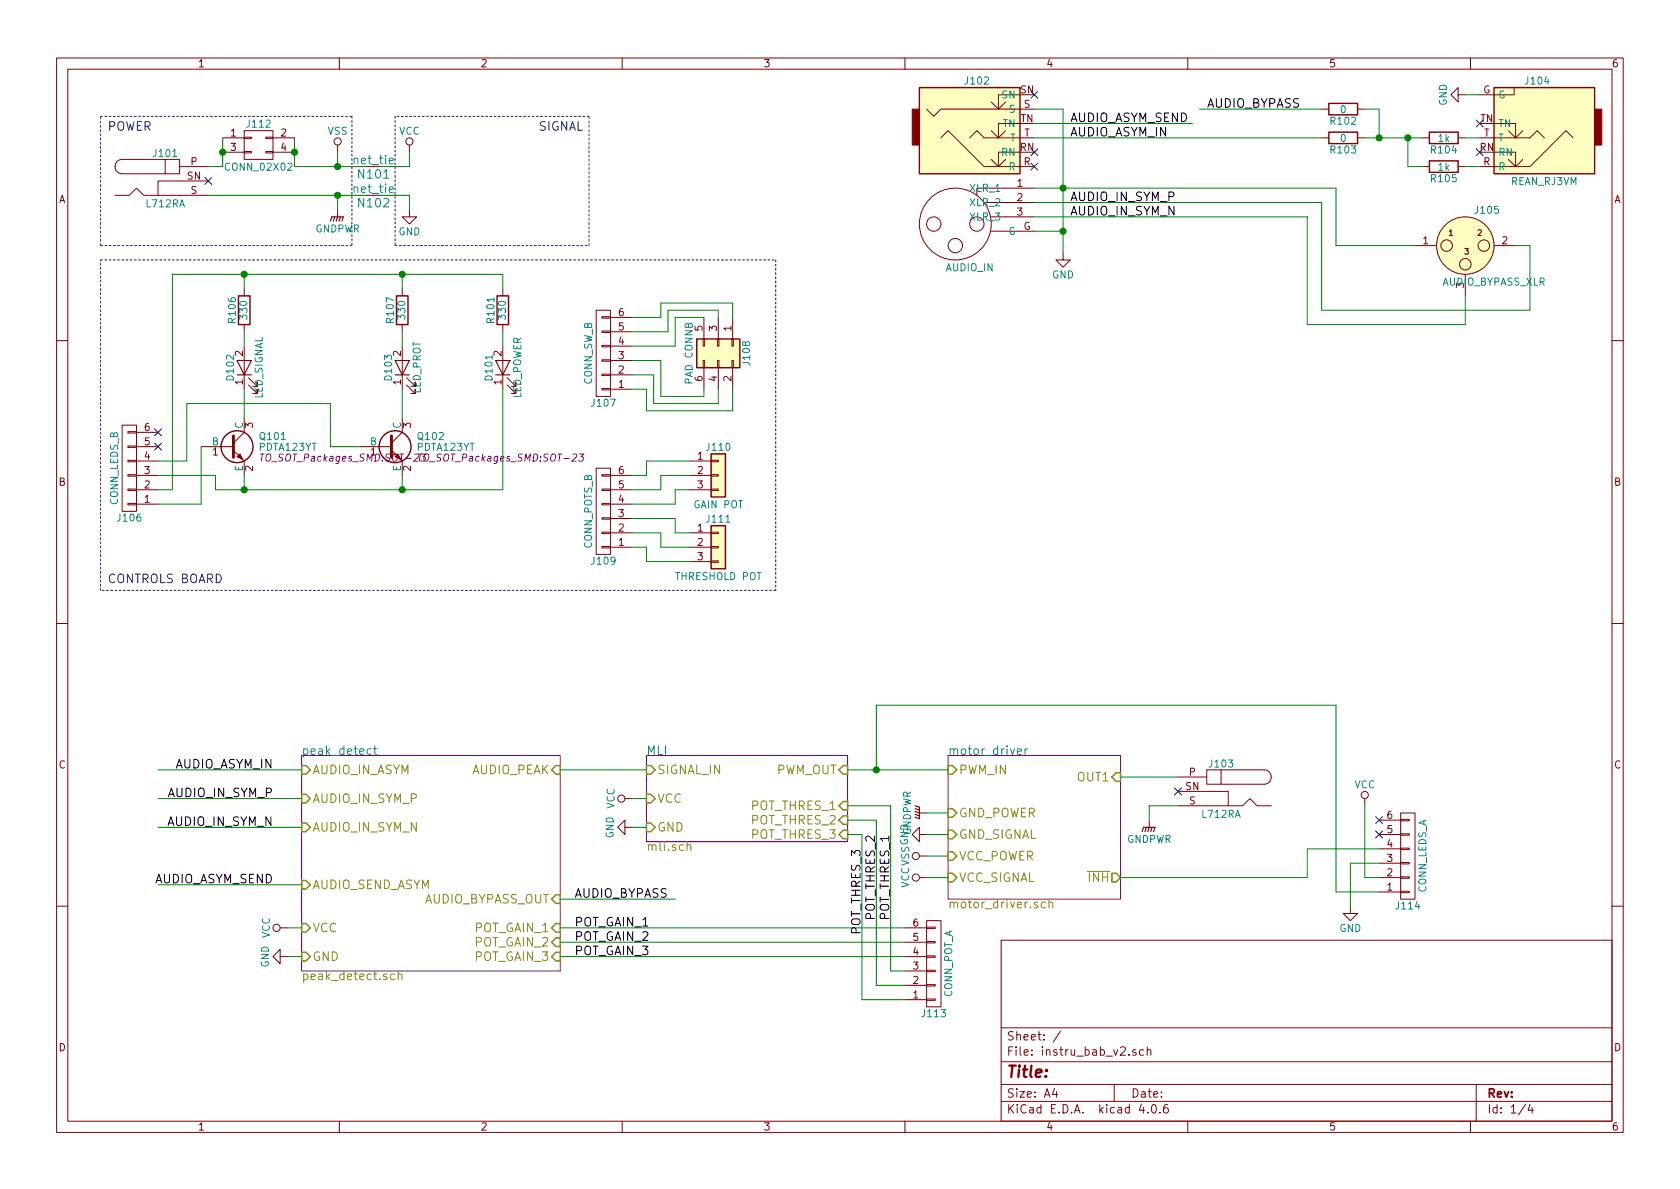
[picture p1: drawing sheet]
<svg xmlns="http://www.w3.org/2000/svg" width="297mm" height="210mm" viewBox="0 0 297 210" stroke-linecap="round" stroke-linejoin="round" font-family="sans-serif">
<g fill="none" stroke="#840000" stroke-width=".18">
<path d="M10 10.3h277v189.9h-277zM12 12.2h273v186.1h-273zM60 10.3v1.9M110 10.3v1.9M160 10.3v1.9M163.8 19.3l1.3 1.3 1.3-1.3h16.5M175.3 18l1.2 1.3 1.3-1.3M180.3 16.8h-3.8v2.5M210 10.3v1.9M233.7 19.3h1.2M240 19.3h1.3M257.8 16.8v-1.3l-1.3 1.3 1.3 1.2v-1.2h1.3"/>
<path d="M260 10.3v1.9M267.7 15.5v1.3h-6.1M20.3 34.5h2.6l1.2-1.2 1.3 1.2h11.4M29.2 28.2h2.5v2.5h-2.5zM29.2 28.2h-7.6a1.27 1.27 0 0 0-1.3 1.3 1.27 1.27 0 0 0 1.3 1.2h7.6M31.7 29.5h5.1M36.8 32h-8.9v2.5M39.4 24.4h3.8M39.4 26.9h3.8M43.2 26.8h1.2v.2h-1.2zM43.2 24.3h1.2v.2h-1.2zM43.2 23.1h5.1v5.1h-5.1z"/>
<path d="M47 26.8h1.3v.2h-1.3zM47 24.3h1.3v.2h-1.3zM48.3 24.4h3.8M48.3 26.9h3.8M59.7 25.6v1.3M59.7 37.1v1.2M72.4 37.1v1.2h1.3l-1.3 1.3-1.3-1.3h1.3M72.4 25.6v1.3M166.4 24.4l1.2-1.3 6.4 6.4h8.9M171.4 24.4l1.3-1.3 1.3 1.3h8.9M174 35.8h8.9M175.3 28.2l1.2 1.3 1.3-1.3"/>
<path d="M175.3 23.1l1.2 1.3 1.3-1.3M175.3 38.3h7.6M180.3 26.9h-3.8v2.6M180.3 21.8h-3.8v2.6M182.9 33.3h-10.2v1.2M233.7 24.4h1.2M240 24.4h1.3M251.5 24.4h1.2M251.5 29.5h1.2M257.8 24.4h1.3M257.8 29.5h1.3M261.6 24.4h8.9l1.3-1.3 1.2 1.3"/>
<path d="M264.2 26.9h3.8v2.6M264.2 21.8h3.8v2.6M266.7 28.2l1.3 1.3 1.2-1.3M266.7 23.1l1.3 1.3 1.2-1.3M278.1 24.4l-1.2-1.3-6.4 6.4h-8.9M43.2 51v1.3M43.2 57.4v1.3M71.1 51v1.3M71.1 57.4v1.3M88.9 51v1.3M88.9 57.4v1.3M105.4 54.9h2.5v15.2h-2.5z"/>
<path d="M106.4 56h1.5v.3h-1.5zM106.4 58.5h1.5v.3h-1.5zM107.9 58.7h3.9M107.9 56.1h3.9M124.3 59.9h.3v1.3h-.3zM124.5 56.1v3.8M126.9 59.9h.2v1.3h-.2zM127 56.1v3.8M129.4 59.9h.3v1.3h-.3zM129.5 56.1v3.8M175.3 40.9h7.6M188 44.7v1.3h1.2l-1.2 1.2-1.3-1.2h1.3"/>
<path d="M250.2 43.4h3.8M259.1 48.5v3.8M264.2 43.4h3.8M10 60.2h2M21.6 75.2h2.5v15.2h-2.5zM22.6 76.3h1.5v.3h-1.5zM22.6 78.9h1.5v.2h-1.5zM24.1 79h3.8M24.1 76.4h3.8M35.6 79h5.7M41.3 79.6l1.9 1.9v2.6M43.2 61.2v7.6"/>
<path d="M43.2 73.9v2.5l-1.9 2M43.9 68.1l1.6 1.5v-.8v.8h-.8M43.9 66.8l1.6 1.5v-.7v.7h-.8M63.5 79h5.7M69.2 79.6l1.9 1.9v2.6M71.1 61.2v7.6M71.1 73.9v2.5l-1.9 2M71.9 68.1l1.5 1.5v-.8v.8h-.8M71.9 66.8l1.5 1.5v-.7v.7h-.8M88.9 61.2v7.6M89.7 68.1l1.5 1.5v-.8v.8h-.8M89.7 66.8l1.5 1.5v-.7v.7h-.8"/>
<path d="M106.4 61.1h1.5v.2h-1.5zM106.4 63.6h1.5v.3h-1.5zM106.4 66.2h1.5v.2h-1.5zM106.4 68.7h1.5v.3h-1.5zM107.9 68.8h3.9M107.9 66.3h3.9M107.9 63.7h3.9M107.9 61.2h3.9M124.3 63.7h.3v1.3h-.3zM124.5 65v3.8M126.9 63.7h.2v1.3h-.2zM127 65v3.8"/>
<path d="M129.4 63.7h.3v1.3h-.3zM129.5 65v3.8M285 60.2h2M22.6 81.4h1.5v.3h-1.5zM22.6 83.9h1.5v.3h-1.5zM22.6 86.5h1.5v.2h-1.5zM22.6 89h1.5v.3h-1.5zM24.1 81.5h3.8M24.1 84.1h3.8M24.1 86.6h3.8M24.1 89.1h3.8M105.4 82.8h2.5v15.2h-2.5z"/>
<path d="M106.4 83.9h1.5v.3h-1.5zM106.4 86.5h1.5v.2h-1.5zM106.4 89h1.5v.3h-1.5zM106.4 91.6h1.5v.2h-1.5zM106.4 94.1h1.5v.3h-1.5zM106.4 96.6h1.5v.3h-1.5zM107.9 84.1h3.9M107.9 86.6h3.9M107.9 94.2h3.9M107.9 96.8h3.9M107.9 91.7h3.9M107.9 89.1h3.9"/>
<path d="M121.9 81.5h3.8M121.9 84.1h3.8M121.9 86.6h3.8M121.9 94.2h3.8M121.9 96.8h3.8M121.9 99.3h3.8M125.7 86.5h1.3v.2h-1.3zM125.7 83.9h1.3v.3h-1.3zM125.7 81.4h1.3v.3h-1.3zM125.7 99.2h1.3v.2h-1.3zM125.7 96.6h1.3v.3h-1.3zM125.7 94.1h1.3v.3h-1.3z"/>
<path d="M10 110.3h2M285 110.3h2M208.3 139.9h8.9v2.6M208.3 137.4h5.1M213.4 136.1h2.5v2.6h-2.5zM215.9 136.1h7.6a1.27 1.27 0 0 1 1.3 1.3 1.27 1.27 0 0 1-1.3 1.3h-7.6M110.5 146.3v-1.3l-1.3 1.3 1.3 1.3v-1.3h1.3M110.5 141.2h1.3M162.6 147.6v-1.3l-1.3 1.3 1.3 1.2v-1.2h1.2M162.6 143.8h1.2M162.6 155.2h1.2M162.6 151.4h1.2"/>
<path d="M203.2 145v1.3M208.3 142.5h11.4l1.3-1.3 1.2 1.3h2.6M241.3 141.2v1.3M243.8 155.2h3.8M243.8 157.7h3.8M243.8 152.6h3.8M243.8 150.1h3.8M243.8 147.6h3.8M243.8 145h3.8M247.6 144.9h1.6v.3h-1.6zM247.6 147.4h1.6v.3h-1.6zM247.6 150h1.6v.2h-1.6z"/>
<path d="M247.6 152.5h1.6v.3h-1.6zM247.6 155.1h1.6v.2h-1.6zM247.6 157.6h1.6v.3h-1.6zM247.6 143.8h2.6v15.2h-2.6zM10 160.2h2M49.5 169.2v-1.3l-1.2 1.3 1.2 1.2v-1.2h1.3M49.5 164.1h1.3M160 164.1h3.8M160 176.8h3.8M160 174.2h3.8M160 171.7h3.8M160 169.2h3.8"/>
<path d="M160 166.6h3.8M163.8 164h1.6v.2h-1.6zM163.8 166.5h1.6v.2h-1.6zM163.8 169h1.6v.3h-1.6zM163.8 171.6h1.6v.2h-1.6zM163.8 174.1h1.6v.3h-1.6zM163.8 176.7h1.6v.2h-1.6zM163.8 162.8h2.6v15.2h-2.6zM177 166.3h108v32h-108zM238.8 160.3v1.2h1.2l-1.2 1.3-1.3-1.3h1.3M285 160.2h2M60 198.3v1.9"/>
<path d="M110 198.3v1.9M160 198.3v1.9M177 194.8h108M177 191.8h108M177 187.8h108M177 181.8h108M186.4 192.5l-.3 1h.9M186.8 193v1M187.5 182.3l-1.3 2M197 191.8v3M200.8 185.7a.37 .37 0 0 0-.5 .1v.2l.5 .2 .1 .1-.2 .3-.4-.1M201.8 195.2l-.4 1.1h1"/>
<path d="M202.2 185.7l-.4-.1-.3 .3v.6l.3 .1 .4-.1M202.8 185.7l.2-.1 .4 .1 .1 .9M202.8 185.1v1.5M202.9 196.7v.1M203.8 195.4l.1-.1a.81 .81 0 0 1 .6 .6 .81 .81 0 0 1-.3 .8l-.1 .1a.8 .8 0 0 1-.6-.6 .8 .8 0 0 1 .3-.8zM205.1 196.7v.1M206.4 195.3a.59 .59 0 0 0-.7 .7l.1 .7 .2 .1 .5-.1 .1-.5-.2-.2-.4-.1-.3 .3M210 198.3v1.9M260 198.3v1.9M261 191.8v6.5M269.7 195.2l-1.2 2M270.5 195.2l-.3 1.1h.9"/>
<path d="M270.9 195.8v1"/>
<circle cx="59.7" cy="25" r=".63"/>
<circle cx="72.4" cy="25" r=".63"/>
<circle cx="165.1" cy="39.6" r="1.27"/>
<circle cx="168.9" cy="39.6" r="6.3"/>
<circle cx="172.7" cy="39.6" r="1.27"/>
<circle cx="168.9" cy="43.4" r="1.27"/>
<circle cx="255.8" cy="43.4" r="1.02"/>
<circle cx="259.1" cy="43.4" r="5.1"/>
<circle cx="259.1" cy="46.7" r="1.02"/>
<circle cx="262.4" cy="43.4" r="1.02"/>
<circle cx="109.9" cy="141.2" r=".63"/>
<circle cx="161.9" cy="155.2" r=".63"/>
<circle cx="161.9" cy="151.4" r=".63"/>
<circle cx="241.3" cy="140.6" r=".63"/>
<circle cx="48.9" cy="164.1" r=".63"/>
</g>
<g fill="#ffffc2" stroke="#ffffc2" stroke-width=".18">
<path d="M162.6 15.5h17.7v15.2h-17.7z"/>
<path d="M123.2 59.9h7.6v5.1h-7.6z"/>
<path d="M125.7 80.3h2.6v7.6h-2.6z"/>
<path d="M125.7 93h2.6v7.6h-2.6z"/>
<path d="M264.2 15.5h17.7v15.2h-17.7z"/>
<circle cx="259.1" cy="43.4" r="5.1"/>
</g>
<g fill="none" stroke="#840000" stroke-width=".25">
<path d="M162.6 15.5h17.7v15.2h-17.7zM234.9 18.3h5.1v2h-5.1zM264.2 15.5h17.7v15.2h-17.7zM234.9 23.4h5.1v2h-5.1zM252.7 23.4h5.1v2h-5.1zM252.7 28.4h5.1v2.1h-5.1zM42.2 52.3h2v5.1h-2zM70.1 52.3h2v5.1h-2zM87.9 52.3h2v5.1h-2zM123.2 59.9h7.6v5.1h-7.6zM125.7 80.3h2.6v7.6h-2.6zM125.7 93h2.6v7.6h-2.6z"/>
<circle cx="41.9" cy="79" r="2.82"/>
<circle cx="69.8" cy="79" r="2.82"/>
</g>
<g fill="#840000" stroke="#840000" stroke-width=".18">
<path d="M161.3 19.3h1.3v6.3h-1.3z"/>
<path d="M281.9 19.3h1.3v6.3h-1.3z"/>
<path d="M42.4 80.3l.5 1-1-.5z"/>
</g>
<path d="M46.4 80.3l-.2 1.3M102.5 80.3h.8l-.6 .5 .4 .1v.4l-.3 .3-.5-.2M53.3 133.6h45.8v38.1h-45.8zM114.3 133.6h35.6v15.2h-35.6zM167.6 133.6h30.5v25.4h-30.5z" fill="none" stroke="#840084" stroke-width=".18"/>
<path d="M65.6 132.5a.48 .48 0 0 0-.6 .1v.7a.48 .48 0 0 0 .6 0M66.1 132.4h.5M66.3 131.9v1.3l.3 .2M179.9 132.9l.7-.1-.1-.3-.4-.1-.2 .2 .1 .7h.5M181.3 132.4v1M181.7 132.4l-.3 .1-.1 .2" fill="none" stroke="#008484" stroke-width=".18"/>
<path d="M121.5 149.5l.1-.1a.36 .36 0 0 1 .5 .2v.8M184.8 159.6a.48 .48 0 0 0-.6 .1v.7a.48 .48 0 0 0 .6 .1M185.5 159.7v-.1a.36 .36 0 0 1 .6 .2v.7M185.5 159v1.5M192.3 154.1h3.9M69.8 172.3a.48 .48 0 0 0-.7 .1v.7a.48 .48 0 0 0 .7 .1M70.4 172.4l.1-.1a.36 .36 0 0 1 .6 .2v.7M70.4 171.7v1.5" fill="none" stroke="#848400" stroke-width=".18"/>
<g fill="none" stroke="#848400" stroke-width=".25">
<path d="M53.3 135.4h.8l.8 .7-.8 .8h-.8zM97.5 136.1l.8-.7h.8v1.5h-.8zM114.3 135.4h.8l.7 .7-.7 .8h-.8zM148.3 136.1l.8-.7h.8v1.5h-.8zM167.6 135.4h.8l.8 .7-.8 .8h-.8zM197.4 136.6h.7v1.6h-.7l-.8-.8zM53.3 140.5h.8l.8 .7-.8 .8h-.8zM53.3 145.5h.8l.8 .8-.8 .8h-.8zM53.3 155.7h.8l.8 .8-.8 .7h-.8zM97.5 159l.8-.8h.8v1.6h-.8zM114.3 140.5h.8l.7 .7-.7 .8h-.8zM114.3 145.5h.8l.7 .8-.7 .8h-.8z"/>
<path d="M148.3 147.6l.8-.8h.8v1.5h-.8zM149.1 141.7h.8v1.6h-.8l-.8-.8zM149.1 144.3h.8v1.5h-.8l-.8-.8zM167.6 154.4h.8l.8 .8-.8 .8h-.8zM167.6 150.6h.8l.8 .8-.8 .7h-.8zM167.6 146.8h.8l.8 .8-.8 .7h-.8zM167.6 143h.8l.8 .8-.8 .7h-.8zM196.6 154.4h.8l.7 .8-.7 .8h-.8zM53.3 168.4h.8l.8 .8-.8 .7h-.8zM53.3 163.3h.8l.8 .8-.8 .7h-.8zM98.3 163.3h.8v1.5h-.8l-.8-.7zM98.3 165.9h.8v1.5h-.8l-.8-.8z"/>
<path d="M98.3 168.4h.8v1.5h-.8l-.8-.7z"/>
</g>
<g fill="none" stroke="#008400" stroke-width=".18">
<path d="M182.9 19.3h5.1v25.4M212.1 19.3h21.6M241.3 19.3h2.5v5.1M259.1 16.8h2.5M36.8 34.5h28M39.4 24.4v5.1h-2.6M52.1 24.4v5.1h12.7M59.7 26.9v2.6M59.7 34.5v2.6M67.3 34.5h5.1v2.6M72.4 26.9v2.6h-5.1M182.9 24.4h50.8"/>
<path d="M182.9 33.3h53.3v10.1h14M182.9 35.8h50.8v19.1h36.8v-11.5h-2.5M182.9 38.3h48.2v19.1h28v-5.1M182.9 21.8h27.9M241.3 24.4h10.2M248.9 24.4v5.1h2.6M259.1 29.5h2.5M259.1 24.4h2.5M43.2 48.5v2.5M43.2 58.7v2.5M71.1 48.5v2.5M71.1 58.7v2.5"/>
<path d="M88.9 51v-2.5h-58.4v38.1h-2.6M88.9 58.7v2.5M111.8 56.1h5v-2.5h12.7v2.5M124.5 56.1h-5.1v5.1h-7.6M127 56.1v-1.2h-8.9v3.8h-6.3M182.9 40.9h5.1M35.6 79v10.1h-7.7M43.2 68.8v5.1M63.5 79h-5.1v-7.6h-25.4v10.1h-5.1M71.1 68.8v5.1M88.9 68.8v17.8h-50.8v-2.5h-10.2M111.8 68.8h2.5v3.8h15.2v-3.8"/>
<path d="M111.8 63.7h5v6.4h7.7v-1.3M111.8 66.3h3.8v5.1h11.4v-2.6M43.2 84.1v2.5M71.1 84.1v2.5M111.8 96.8h2.5v2.5h7.6M111.8 94.2h5v2.6h5.1M111.8 91.7h7.6v2.5h2.5M121.9 81.5h-7.6v2.6h-2.5M121.9 84.1h-5.1v2.5h-5M121.9 86.6h-2.5v2.5h-7.6M27.9 136.1h25.4M99.1 136.1h15.2"/>
<path d="M149.9 136.1h17.7M154.9 136.1v-11.4h81.3v33h7.6M198.1 137.4h10.2M27.9 146.3h25.4M27.9 141.2h25.4M27.9 156.5h25.4M99.1 159h20.3M111.8 146.3h2.5M111.8 141.2h2.5M149.9 147.6h2.5v29.2h7.6M149.9 142.5h7.6v29.2h2.5M149.9 145h5v29.2h5.1"/>
<path d="M163.8 143.8h3.8M163.8 147.6h3.8M163.8 155.2h3.8M163.8 151.4h3.8M208.3 142.5h-5.1v2.5M241.3 142.5v12.7h2.5M243.8 150.1h-12.7v5.1h-33M243.8 152.6h-5v7.7M50.8 169.2h2.5M50.8 164.1h2.5M99.1 169.2h60.9M99.1 164.1h60.9"/>
<path d="M99.1 166.6h60.9"/>
</g>
<g fill="none" stroke="#840000" stroke-width=".2">
<path d="M58.4 39.1l.3-.8h2l-.2 .8M59.2 38.3l-.3 .8M59.7 38.3l-.3 .8M60.2 38.3l-.3 .8M41.9 63.7h2.5l-1.2 2.6zM41.9 66.3h2.5M69.8 63.7h2.6l-1.3 2.6zM69.8 66.3h2.6M87.6 63.7h2.6l-1.3 2.6zM87.6 66.3h2.6M161.8 142.5l.8 .2v2.1l-.8-.3M161.8 143l.8 .3"/>
<path d="M161.8 143.5l.8 .3M161.8 144l.8 .3M201.9 147.1l.3-.8h2l-.2 .8M202.7 146.3l-.3 .8M203.2 146.3l-.3 .8M203.7 146.3l-.2 .8"/>
</g>
<g fill="none" stroke="#000084" stroke-width=".18">
<path d="M182.3 16.1l1.2 1.3M183.5 16.1l-1.2 1.3M36.2 31.4l1.2 1.2M37.4 31.4l-1.2 1.2M182.3 26.3l1.2 1.2M182.3 28.8l1.2 1.3M183.5 26.3l-1.2 1.2M183.5 28.8l-1.2 1.3M261 21.2l1.2 1.2M261 26.3l1.2 1.2M262.2 21.2l-1.2 1.2M262.2 26.3l-1.2 1.2"/>
<path d="M27.3 78.4l1.2 1.2M27.3 75.8l1.2 1.3M28.5 78.4l-1.2 1.2M28.5 75.8l-1.2 1.3M207.7 139.3l1.2 1.3M208.9 139.3l-1.2 1.3M243.2 147l1.2 1.2M243.2 144.4l1.2 1.2M244.4 147l-1.2 1.2M244.4 144.4l-1.2 1.2"/>
</g>
<g fill="#008400" stroke="#008400" stroke-width=".25">
<circle cx="188" cy="40.9" r=".51"/>
<circle cx="59.7" cy="34.5" r=".51"/>
<circle cx="59.7" cy="29.5" r=".51"/>
<circle cx="188" cy="33.3" r=".51"/>
<circle cx="243.8" cy="24.4" r=".51"/>
<circle cx="248.9" cy="24.4" r=".51"/>
<circle cx="43.2" cy="48.5" r=".51"/>
<circle cx="71.1" cy="48.5" r=".51"/>
<circle cx="43.2" cy="86.6" r=".51"/>
<circle cx="71.1" cy="86.6" r=".51"/>
<circle cx="154.9" cy="136.1" r=".51"/>
<circle cx="52.1" cy="26.9" r=".51"/>
<circle cx="39.4" cy="26.9" r=".51"/>
</g>
<path d="M17.8 20.6h44.4M62.2 20.6v22.8M69.8 20.6v22.8M104.1 20.6h-34.3M17.8 43.4v-22.8M17.8 46h119.4M62.2 43.4h-44.4M69.8 43.4h34.3M104.1 43.4v-22.8M137.2 46v58.4M17.8 104.4v-58.4M137.2 104.4h-119.4" fill="none" stroke="#0000c2" stroke-width=".18" stroke-dasharray=".3 .4"/>
<path d="M41.3 77.1v3.8M69.2 77.1v3.8" fill="none" stroke="#840000" stroke-width=".51"/>
<text font-size="2.8" fill="#840000" x="178" y="190.5">Title:</text>
<g font-size="2.1" fill="#0000c2">
<text x="19" y="23.1">POWER</text>
<text x="95.2" y="23.1">SIGNAL</text>
<text x="19" y="103.1">CONTROLS BOARD</text>
</g>
<g font-size="2.1">
<text x="189.2" y="21.6">AUDIO_ASYM_SEND</text>
<text x="213.1" y="19">AUDIO_BYPASS</text>
<text x="189.2" y="24.1">AUDIO_ASYM_IN</text>
<text x="189.2" y="35.6">AUDIO_IN_SYM_P</text>
<text x="189.2" y="38.1">AUDIO_IN_SYM_N</text>
<text x="30.8" y="135.9">AUDIO_ASYM_IN</text>
<text x="29.7" y="141">AUDIO_IN_SYM_P</text>
<text x="29.6" y="146">AUDIO_IN_SYM_N</text>
<text x="27" y="156.2">AUDIO_ASYM_SEND</text>
<text x="101.6" y="158.7">AUDIO_BYPASS</text>
<text x="101.6" y="163.8">POT_GAIN_1</text>
<text x="101.6" y="166.4">POT_GAIN_2</text>
<text x="152.1" y="165.2" transform="rotate(-90 152.1 165.2)">POT_THRES_3</text>
<text x="154.7" y="162.7" transform="rotate(-90 154.7 162.7)">POT_THRES_2</text>
<text x="157.2" y="162.7" transform="rotate(-90 157.2 162.7)">POT_THRES_1</text>
<text x="101.6" y="168.9">POT_GAIN_3</text>
</g>
<g font-size="2.1" fill="#008484">
<text x="62.6" y="29.1">net_tie</text>
<text x="62.6" y="34.1">net_tie</text>
<text x="63.5" y="31.6">N101</text>
<text x="63.5" y="36.7">N102</text>
<text x="53.3" y="133.5">peak_detect</text>
<text x="114.3" y="133.5">MLI</text>
<text x="167.6" y="133.5">motor_driver</text>
</g>
<g font-size="2.1" fill="#848400">
<text x="55.3" y="136.9">AUDIO_IN_ASYM</text>
<text x="83.2" y="136.9">AUDIO_PEAK</text>
<text x="116.2" y="136.9">SIGNAL_IN</text>
<text x="137.1" y="136.9">PWM_OUT</text>
<text x="169.6" y="136.9">PWM_IN</text>
<text x="55.3" y="142">AUDIO_IN_SYM_P</text>
<text x="116.2" y="142">VCC</text>
<text x="132.8" y="143.3">POT_THRES_1</text>
<text x="190.5" y="138.2">OUT1</text>
<text x="55.3" y="147.1">AUDIO_IN_SYM_N</text>
<text x="116.2" y="147.1">GND</text>
<text x="132.8" y="145.8">POT_THRES_2</text>
<text x="132.8" y="148.3">POT_THRES_3</text>
<text x="169.6" y="148.3">GND_SIGNAL</text>
<text x="169.6" y="144.5">GND_POWER</text>
<text x="114.3" y="150.5">mli.sch</text>
<text x="169.6" y="156">VCC_SIGNAL</text>
<text x="169.6" y="152.1">VCC_POWER</text>
<text x="192.5" y="156">INH</text>
<text x="55.3" y="157.2">AUDIO_SEND_ASYM</text>
<text x="74.7" y="159.8">AUDIO_BYPASS_OUT</text>
<text x="167.6" y="160.6">motor_driver.sch</text>
<text x="55.3" y="164.8">VCC</text>
<text x="83.9" y="164.8">POT_GAIN_1</text>
<text x="83.9" y="167.4">POT_GAIN_2</text>
<text x="53.3" y="173.3">peak_detect.sch</text>
<text x="55.3" y="169.9">GND</text>
<text x="83.9" y="169.9">POT_GAIN_3</text>
</g>
<g font-size="2.1" fill="#840000">
<text x="178" y="184">Sheet: /</text>
<text x="178" y="186.7">File: instru_bab_v2.sch</text>
<text x="178" y="196.9">KiCad E.D.A. kicad 4.0.6</text>
<text x="178" y="194.1">Size: A4</text>
<text x="200" y="194.1">Date:</text>
<text x="263" y="194.1">Rev:</text>
<text x="263" y="196.9">Id: 1/4</text>
</g>
<g font-size="1.8" fill="#840000">
<text x="35" y="11.9">1</text>
<text x="85" y="11.9">2</text>
<text x="135" y="11.9">3</text>
<text x="185" y="11.9">4</text>
<text x="235" y="11.9">5</text>
<text x="285" y="11.9">6</text>
<text x="180.4" y="16.5">SN</text>
<text x="262.2" y="16.5">G</text>
<text x="180.4" y="21.6">TN</text>
<text x="181" y="19">S</text>
<text x="261.7" y="21.6">TN</text>
<text x="33.7" y="29.2">P</text>
<text x="40.8" y="24.1">1</text>
<text x="40.8" y="26.7">3</text>
<text x="49.7" y="24.1">2</text>
<text x="49.7" y="26.7">4</text>
<text x="180.3" y="26.7">RN</text>
<text x="181" y="29.2">R</text>
<text x="181.1" y="24.1">T</text>
<text x="261.6" y="26.7">RN</text>
<text x="262.3" y="29.2">R</text>
<text x="262.4" y="24.1">T</text>
<text x="10.4" y="35.9">A</text>
<text x="33.1" y="31.7">SN</text>
<text x="33.7" y="34.3">S</text>
<text x="179.9" y="33">1</text>
<text x="179.9" y="35.6">2</text>
<text x="285.4" y="35.9">A</text>
<text x="179.9" y="38.1">3</text>
<text x="180.9" y="40.6">G</text>
<text x="251.6" y="43.2">1</text>
<text x="265.6" y="43.2">2</text>
<text x="258.8" y="50.9" transform="rotate(-90 258.8 50.9)">3</text>
<text x="109.4" y="58.4">5</text>
<text x="109.4" y="55.9">6</text>
<text x="124.2" y="58.5" transform="rotate(-90 124.2 58.5)">5</text>
<text x="126.7" y="58.5" transform="rotate(-90 126.7 58.5)">3</text>
<text x="129.3" y="58.5" transform="rotate(-90 129.3 58.5)">1</text>
<text x="42.9" y="63" transform="rotate(-90 42.9 63)">2</text>
<text x="70.9" y="63" transform="rotate(-90 70.9 63)">2</text>
<text x="109.4" y="63.5">3</text>
<text x="109.4" y="61">4</text>
<text x="42.9" y="68" transform="rotate(-90 42.9 68)">1</text>
<text x="70.9" y="68" transform="rotate(-90 70.9 68)">1</text>
<text x="88.6" y="68" transform="rotate(-90 88.6 68)">1</text>
<text x="109.4" y="68.6">1</text>
<text x="109.4" y="66">2</text>
<text x="124.2" y="67.4" transform="rotate(-90 124.2 67.4)">6</text>
<text x="126.7" y="67.4" transform="rotate(-90 126.7 67.4)">4</text>
<text x="129.3" y="67.4" transform="rotate(-90 129.3 67.4)">2</text>
<text x="25.6" y="76.2">6</text>
<text x="44.7" y="75.7" transform="rotate(-90 44.7 75.7)">3</text>
<text x="72.6" y="75.7" transform="rotate(-90 72.6 75.7)">3</text>
<text x="25.6" y="83.8">3</text>
<text x="25.6" y="81.3">4</text>
<text x="25.6" y="78.7">5</text>
<text x="37.6" y="80.5">1</text>
<text x="44.7" y="83.3" transform="rotate(-90 44.7 83.3)">2</text>
<text x="65.6" y="80.5">1</text>
<text x="72.6" y="83.3" transform="rotate(-90 72.6 83.3)">2</text>
<text x="109.4" y="83.8">6</text>
<text x="123.3" y="81.3">1</text>
<text x="123.3" y="83.8">2</text>
<text x="10.4" y="85.9">B</text>
<text x="25.6" y="88.9">1</text>
<text x="25.6" y="86.4">2</text>
<text x="109.4" y="88.9">4</text>
<text x="109.4" y="86.4">5</text>
<text x="123.3" y="86.4">3</text>
<text x="285.4" y="85.9">B</text>
<text x="109.4" y="94">2</text>
<text x="109.4" y="91.4">3</text>
<text x="123.3" y="94">1</text>
<text x="109.4" y="96.5">1</text>
<text x="123.3" y="96.5">2</text>
<text x="123.3" y="99.1">3</text>
<text x="10.4" y="135.9">C</text>
<text x="210.2" y="137.2">P</text>
<text x="285.4" y="135.9">C</text>
<text x="209.6" y="139.7">SN</text>
<text x="210.2" y="142.2">S</text>
<text x="245.3" y="149.9">4</text>
<text x="245.3" y="147.3">5</text>
<text x="245.3" y="144.8">6</text>
<text x="245.3" y="154.9">2</text>
<text x="245.3" y="152.4">3</text>
<text x="245.3" y="157.5">1</text>
<text x="161.4" y="166.4">5</text>
<text x="161.4" y="163.8">6</text>
<text x="161.4" y="174">2</text>
<text x="161.4" y="171.4">3</text>
<text x="161.4" y="168.9">4</text>
<text x="161.4" y="176.5">1</text>
<text x="10.4" y="185.9">D</text>
<text x="285.4" y="185.9">D</text>
<text x="35" y="199.9">1</text>
<text x="85" y="199.9">2</text>
<text x="135" y="199.9">3</text>
<text x="185" y="199.9">4</text>
<text x="235" y="199.9">5</text>
<text x="285" y="199.9">6</text>
</g>
<g font-size="1.8" fill="#008484">
<text x="170.8" y="14.9">J102</text>
<text x="177.1" y="17.4">SN</text>
<text x="264.9" y="17.4">G</text>
<text x="269.8" y="14.9">J104</text>
<text x="43.8" y="22.5">J112</text>
<text x="57.9" y="23.8">VSS</text>
<text x="70.5" y="23.8">VCC</text>
<text x="177.2" y="22.5">TN</text>
<text x="178.4" y="19.9">S</text>
<text x="235.4" y="22">R102</text>
<text x="237" y="20">0</text>
<text x="255.8" y="18.7" transform="rotate(-90 255.8 18.7)">GND</text>
<text x="264.9" y="22.5">TN</text>
<text x="27.3" y="27.8">J101</text>
<text x="177" y="27.6">RN</text>
<text x="178.5" y="25">T</text>
<text x="235.4" y="27.1">R103</text>
<text x="237" y="25.1">0</text>
<text x="253.2" y="27.1">R104</text>
<text x="254.3" y="25.1">1k</text>
<text x="264.9" y="25">T</text>
<text x="264.9" y="27.6">RN</text>
<text x="40.1" y="30.2">CONN_02X02</text>
<text x="171.5" y="33.9">XLR_1</text>
<text x="178.3" y="30.1">R</text>
<text x="253.2" y="32.2">R105</text>
<text x="254.3" y="30.2">1k</text>
<text x="264.9" y="30.1">R</text>
<text x="267.1" y="32.7">REAN_RJ3VM</text>
<text x="25.9" y="36.6">L712RA</text>
<text x="55.7" y="41.1">GNDPWR</text>
<text x="70.4" y="41.6">GND</text>
<text x="171.5" y="36.4">XLR_2</text>
<text x="171.5" y="39">XLR_3</text>
<text x="178.2" y="41.5">G</text>
<text x="260.9" y="37.8">J105</text>
<text x="167.2" y="47.9">AUDIO_IN</text>
<text x="186" y="49.2">GND</text>
<text x="254.9" y="50.5">AUDIO_BYPASS_XLR</text>
<text x="41.7" y="57" transform="rotate(-90 41.7 57)">R106</text>
<text x="43.7" y="56.3" transform="rotate(-90 43.7 56.3)">330</text>
<text x="69.6" y="57" transform="rotate(-90 69.6 57)">R107</text>
<text x="71.7" y="56.3" transform="rotate(-90 71.7 56.3)">330</text>
<text x="87.4" y="57" transform="rotate(-90 87.4 57)">R101</text>
<text x="89.4" y="56.3" transform="rotate(-90 89.4 56.3)">330</text>
<text x="88.6" y="63" transform="rotate(-90 88.6 63)">2</text>
<text x="132.6" y="64.4" transform="rotate(-90 132.6 64.4)">J108</text>
<text x="41.4" y="67.1" transform="rotate(-90 41.4 67.1)">D102</text>
<text x="46.4" y="70.6" transform="rotate(-90 46.4 70.6)">LED_SIGNAL</text>
<text x="69.3" y="67.1" transform="rotate(-90 69.3 67.1)">D103</text>
<text x="74.4" y="69.7" transform="rotate(-90 74.4 69.7)">LED_PROT</text>
<text x="87.1" y="67.1" transform="rotate(-90 87.1 67.1)">D101</text>
<text x="92.2" y="70.6" transform="rotate(-90 92.2 70.6)">LED_POWER</text>
<text x="104.7" y="68.1" transform="rotate(-90 104.7 68.1)">CONN_SW_B</text>
<text x="104.7" y="71.9">J107</text>
<text x="122.5" y="67.8" transform="rotate(-90 122.5 67.8)">PAD CONNB</text>
<text x="42.9" y="75.8" transform="rotate(-90 42.9 75.8)">C</text>
<text x="46.1" y="77.8">Q101</text>
<text x="70.9" y="75.8" transform="rotate(-90 70.9 75.8)">C</text>
<text x="74" y="77.8">Q102</text>
<text x="37.5" y="78.7">B</text>
<text x="42.9" y="83.4" transform="rotate(-90 42.9 83.4)">E</text>
<text x="65.4" y="78.7">B</text>
<text x="70.9" y="83.4" transform="rotate(-90 70.9 83.4)">E</text>
<text x="125" y="79.7">J110</text>
<text x="20.9" y="89.4" transform="rotate(-90 20.9 89.4)">CONN_LEDS_B</text>
<text x="122.7" y="89.9">GAIN POT</text>
<text x="20.9" y="92.2">J106</text>
<text x="125" y="92.4">J111</text>
<text x="104.7" y="97" transform="rotate(-90 104.7 97)">CONN_POTS_B</text>
<text x="104.7" y="99.8">J109</text>
<text x="119.4" y="102.6">THRESHOLD POT</text>
<text x="213.9" y="135.7">J103</text>
<text x="108.7" y="143" transform="rotate(-90 108.7 143)">VCC</text>
<text x="239.4" y="139.4">VCC</text>
<text x="108.5" y="148.3" transform="rotate(-90 108.5 148.3)">GND</text>
<text x="161.1" y="147.8" transform="rotate(-90 161.1 147.8)">GNDPWR</text>
<text x="199.2" y="149">GNDPWR</text>
<text x="212.6" y="144.6">L712RA</text>
<text x="160.7" y="157" transform="rotate(-90 160.7 157)">VCCVSSGND</text>
<text x="247" y="160.8">J114</text>
<text x="252.2" y="158" transform="rotate(-90 252.2 158)">CONN_LEDS_A</text>
<text x="47.7" y="165.9" transform="rotate(-90 47.7 165.9)">VCC</text>
<text x="236.8" y="164.8">GND</text>
<text x="47.5" y="171.1" transform="rotate(-90 47.5 171.1)">GND</text>
<text x="163.1" y="179.9">J113</text>
<text x="168.4" y="176.5" transform="rotate(-90 168.4 176.5)">CONN_POT_A</text>
</g>
<g font-size="1.8" fill="#840084">
<text x="45.9" y="79.7">PDTA123YT</text>
<text x="46.7" y="81.6">TO_SOT_Packages_SMD:SOT-23 TO_SOT_Packages_SMD:SOT-23</text>
<text x="73.8" y="79.7">PDTA123YT</text>
</g>
<g font-size="1.4" fill="#840000">
<text x="256.2" y="41.7">1</text>
<text x="261.2" y="41.7">2</text>
<text x="259" y="45">3</text>
</g>
</svg>
